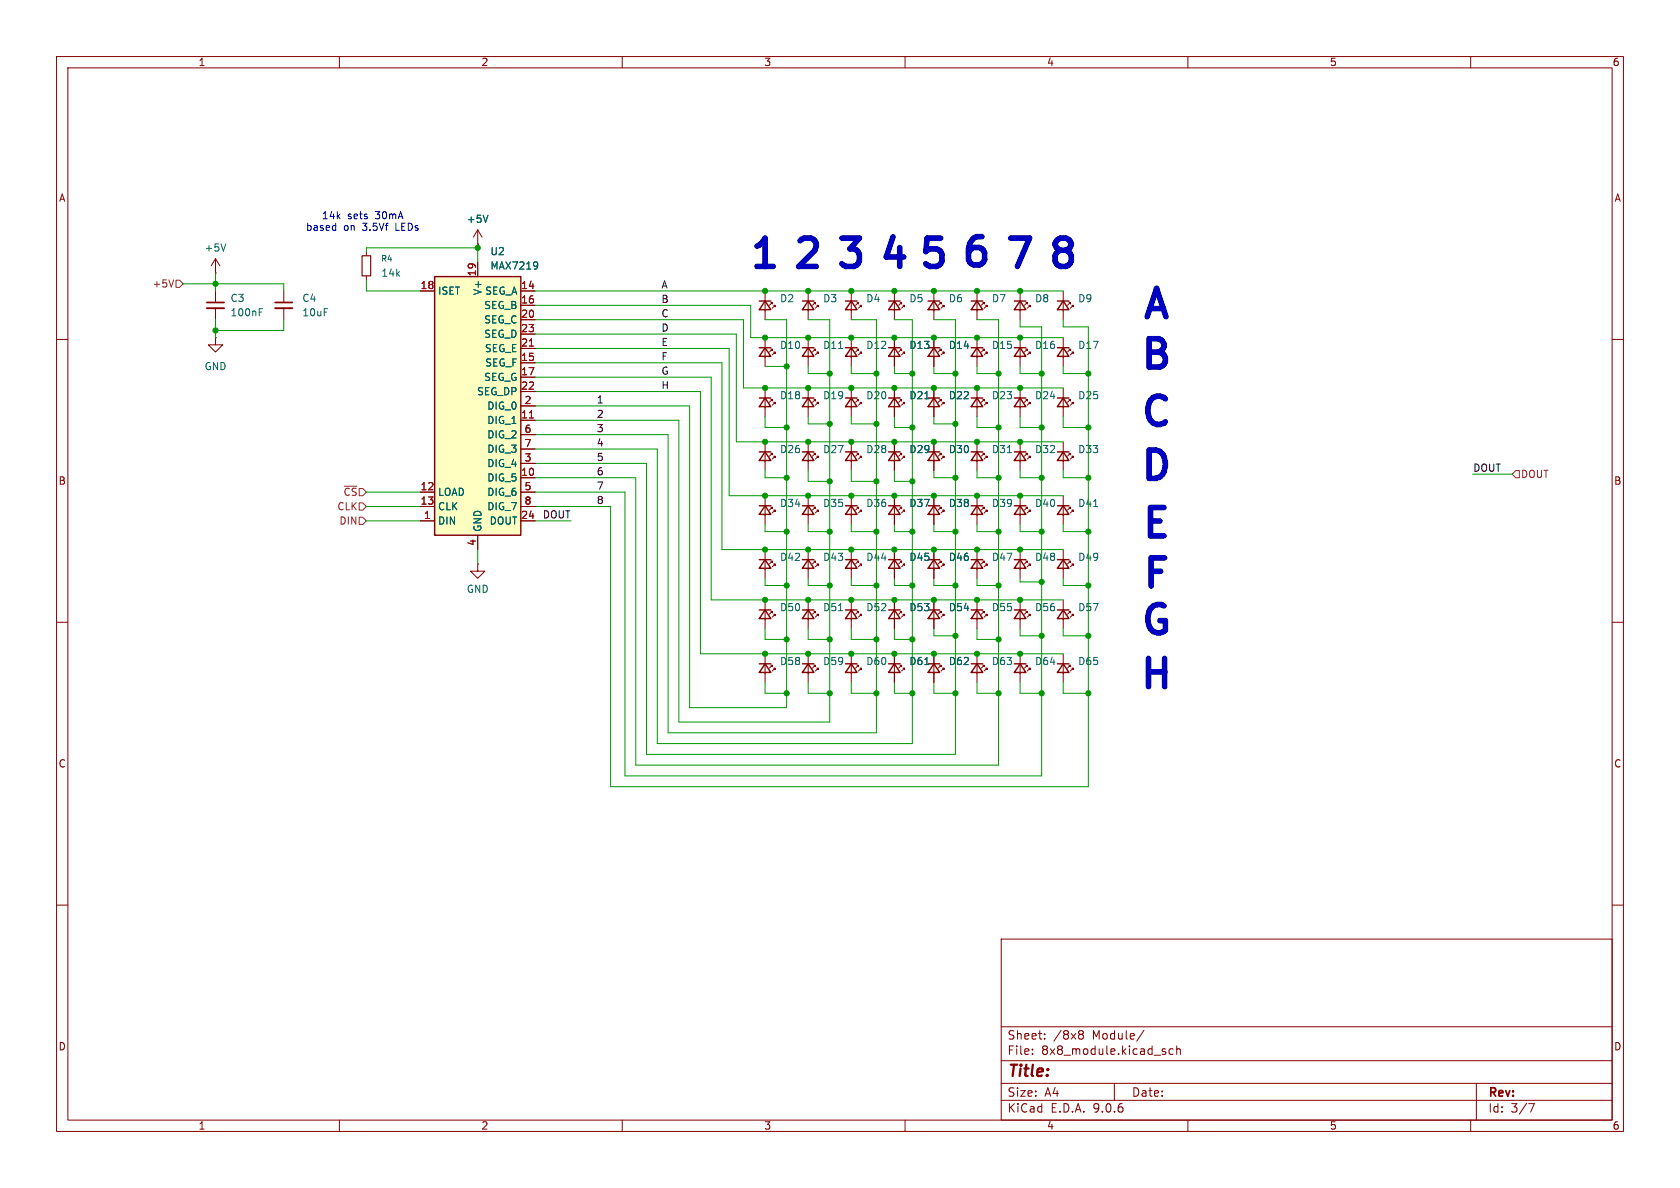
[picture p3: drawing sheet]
<svg xmlns="http://www.w3.org/2000/svg" width="297mm" height="210mm" viewBox="0 0 297 210" stroke-linecap="round" stroke-linejoin="round" font-family="sans-serif">
<g fill="none" stroke="#840000" stroke-width=".18">
<path d="M10 10h277v190h-277zM12 12h273v186h-273zM60 10v2M110 10v2M160 10v2M210 10v2M260 10v2M38.1 48.3h.1M38.1 45.7l-.8 1.3M38.1 45.7l.8 1.3M38.1 45.7v2.6M50.2 51.4v2.1"/>
<path d="M50.2 54.5v2M150.5 51.4v5.1M150.5 59.7v5.1M151.5 53.5h.3v.2v-.2l-.5 .5M152 54h.3v.2v-.2l-.5 .5M158.1 51.4v5.1M158.1 59.7v5.1M159.1 53.5h.3v.2v-.2l-.5 .5M159.6 54h.3v.2v-.2l-.5 .5M188 51.4v5.1M188 59.7v5.1M189 53.5h.2v.2v-.2l-.5 .5"/>
<path d="M189.5 54h.2v.2v-.2l-.5 .5M10 60h2M150.5 68.6v5.1M150.5 78.1v5.1M151.5 61.7h.3v.3v-.3l-.5 .5M151.5 70.6h.3v.3v-.3l-.5 .5M152 62.2h.3v.3v-.3l-.5 .5M152 71.1h.3v.3v-.3l-.5 .5M158.1 68.6v5.1M158.1 78.1v5.1M159.1 70.6h.3v.3v-.3l-.5 .5M159.1 61.7h.3v.3v-.3l-.5 .5"/>
<path d="M159.6 71.1h.3v.3v-.3l-.5 .5M159.6 62.2h.3v.3v-.3l-.5 .5M165.1 78.1v5.1M189 61.7h.2v.3v-.3l-.5 .5M189.5 62.2h.2v.3v-.3l-.5 .5M285 60h2M84.5 99.7v1.3h1.2l-1.2 1.2-1.3-1.2h1.3M84.5 99.7h.1M135.3 87.6v5.1M135.3 97.2v5M136.3 99.2h.2v.2v-.2l-.5 .5M136.3 89.7h.2v.2v-.2l-.5 .5"/>
<path d="M136.8 99.7h.2v.2v-.2l-.5 .5M136.8 90.2h.2v.2v-.2l-.5 .5M142.9 87.6v5.1M142.9 97.2v5M143.9 99.2h.2v.2v-.2l-.5 .5M143.9 89.7h.2v.2v-.2l-.5 .5M144.4 99.7h.3v.2v-.2l-.6 .5M144.4 90.2h.3v.2v-.2l-.6 .5M150.5 87.6v5.1M150.5 97.2v5M151.5 89.7h.3v.2v-.2l-.5 .5M151.5 99.2h.3v.2v-.2l-.5 .5"/>
<path d="M151.5 80.1h.3v.3v-.3l-.5 .5M152 90.2h.3v.2v-.2l-.5 .5M152 99.7h.3v.2v-.2l-.5 .5M152 80.6h.3v.3v-.3l-.5 .6M158.1 87.6v5.1M158.1 97.2v5M159.1 99.2h.3v.2v-.2l-.5 .5M159.1 89.7h.3v.2v-.2l-.5 .5M159.1 80.1h.3v.3v-.3l-.5 .5M159.6 99.7h.3v.2v-.2l-.5 .5M159.6 90.2h.3v.2v-.2l-.5 .5M159.6 80.6h.3v.3v-.3l-.5 .6"/>
<path d="M166.1 80.1h.3v.3v-.3l-.5 .5M166.6 80.6h.3v.3v-.3l-.5 .6M172.7 97.2v5M173.7 99.2h.3v.2v-.2l-.5 .5M174.2 99.7h.3v.2v-.2l-.5 .5M180.3 87.6v5.1M180.3 97.2v5M181.4 99.2h.2v.2v-.2l-.5 .5M181.4 89.7h.2v.2v-.2l-.5 .5M181.9 99.7h.2v.2v-.2l-.5 .5M181.9 90.2h.2v.2v-.2l-.5 .5M188 87.6v5.1"/>
<path d="M189 89.7h.2v.2v-.2l-.5 .5M189.5 90.2h.2v.2v-.2l-.5 .5M10 110h2M172.7 106v5.1M173.7 108.1h.3v.2v-.2l-.5 .5M174.2 108.6h.3v.2v-.2l-.5 .5M180.3 106v5.1M180.3 115.6v5.1M181.4 108.1h.2v.2v-.2l-.5 .5M181.4 117.6h.2v.3v-.3l-.5 .5M181.9 108.6h.2v.2v-.2l-.5 .5M181.9 118.1h.2v.3v-.3l-.5 .5"/>
<path d="M188 106v5.1M188 115.6v5.1M189 108.1h.2v.2v-.2l-.5 .5M189 117.6h.2v.3v-.3l-.5 .5M189.5 108.6h.2v.2v-.2l-.5 .5M189.5 118.1h.2v.3v-.3l-.5 .5M285 110h2M10 160h2M177 166h108v32h-108zM285 160h2M60 198v2M110 198v2"/>
<path d="M160 198v2M177 194.5h108M177 191.5h108M177 187.5h108M177 181.5h108M182.5 186.3v.1M182.5 185.5v.1M184.7 183.6v.1M184.7 182.8v.1M190.8 182.8h.2M190.8 182.3l.4-.1 .3 .1v.3l-.3 .2M191 182.8h.2"/>
<path d="M191 182.8l-.2 .1M191.2 182.8l.3 .3v.5l-.3 .1-.4-.1M197 191.5v3M202.2 182.1l-1.2 2M205.9 185.9l.2 .2-.2 .3M205.9 185.4l.1 .1M207.4 185.5l-.4-.1-.3 .3v.4l.1 .2h.6M208 185.5l.2-.1 .4 .1 .1 .9M208 184.9v1.5M210 198v2M260 198v2M261 191.5v6.5"/>
<path d="M270.2 195.1h1l-.6 1.5"/>
</g>
<g fill="none" stroke="#840000" stroke-width=".25">
<path d="M149.5 53.2h2M150.5 53.2l1 1.5h-2zM157.1 53.2h2M158.1 53.2l1 1.5h-2zM186.9 53.2h2.1M188 53.2l1 1.5h-2.1zM149.5 79.9h2M149.5 61.5h2M149.5 70.4h2M150.5 61.5l1 1.5h-2zM150.5 70.4l1 1.5h-2zM150.5 79.9l1 1.5h-2z"/>
<path d="M157.1 79.9h2M157.1 61.5h2M157.1 70.4h2M158.1 70.4l1 1.5h-2zM158.1 61.5l1 1.5h-2zM158.1 79.9l1 1.5h-2zM164.1 79.9h2M165.1 79.9l1 1.5h-2zM186.9 61.5h2.1M188 61.5l1 1.5h-2.1zM134.2 98.9h2.1M134.2 89.4h2.1"/>
<path d="M135.3 98.9l1 1.6h-2.1zM135.3 89.4l1 1.5h-2.1zM141.9 98.9h2M141.9 89.4h2M142.9 98.9l1 1.6h-2zM142.9 89.4l1 1.5h-2zM149.5 98.9h2M149.5 89.4h2M150.5 89.4l1 1.5h-2zM150.5 98.9l1 1.6h-2zM157.1 98.9h2M157.1 89.4h2"/>
<path d="M158.1 98.9l1 1.6h-2zM158.1 89.4l1 1.5h-2zM171.7 98.9h2M172.7 98.9l1 1.6h-2zM179.3 98.9h2.1M179.3 89.4h2.1M180.3 98.9l1.1 1.6h-2.1zM180.3 89.4l1.1 1.5h-2.1zM186.9 89.4h2.1M188 89.4l1 1.5h-2.1zM171.7 107.8h2M172.7 107.8l1 1.5h-2z"/>
<path d="M179.3 107.8h2.1M179.3 117.3h2.1M180.3 107.8l1.1 1.5h-2.1zM180.3 117.3l1.1 1.6h-2.1zM186.9 107.8h2.1M186.9 117.3h2.1M188 107.8l1 1.5h-2.1zM188 117.3l1 1.6h-2.1z"/>
</g>
<path d="M39.9 43.1l-.4 1.3M163.5 70.5h.7M193.3 89.5h.8" fill="none" stroke="#006464" stroke-width=".18"/>
<path d="M48.6 53.5h3.1" fill="none" stroke="#840000" stroke-width=".3"/>
<path d="M48.6 54.5h3.1" fill="none" stroke="#840000" stroke-width=".33"/>
<path d="M76.8 48.9h15.3v45.7h-15.3z" fill="#ffffc2"/>
<g fill="none" stroke="#840000" stroke-width=".25">
<path d="M76.8 48.9h15.3v45.7h-15.3zM134.2 53.2h2.1M135.3 53.2l1 1.5h-2.1zM141.9 53.2h2M142.9 53.2l1 1.5h-2zM164.1 53.2h2M165.1 53.2l1 1.5h-2zM171.7 53.2h2M172.7 53.2l1 1.5h-2zM179.3 53.2h2.1M180.3 53.2l1.1 1.5h-2.1zM134.2 79.9h2.1"/>
<path d="M134.2 70.4h2.1M134.2 61.5h2.1M135.3 79.9l1 1.5h-2.1zM135.3 61.5l1 1.5h-2.1zM135.3 70.4l1 1.5h-2.1zM141.9 79.9h2M141.9 70.4h2M141.9 61.5h2M142.9 79.9l1 1.5h-2zM142.9 70.4l1 1.5h-2zM142.9 61.5l1 1.5h-2zM164.1 70.4h2"/>
<path d="M164.1 61.5h2M165.1 61.5l1 1.5h-2zM165.1 70.4l1 1.5h-2zM171.7 79.9h2M171.7 70.4h2M171.7 61.5h2M172.7 70.4l1 1.5h-2zM172.7 61.5l1 1.5h-2zM172.7 79.9l1 1.5h-2zM179.3 79.9h2.1M179.3 70.4h2.1M179.3 61.5h2.1"/>
<path d="M180.3 70.4l1.1 1.5h-2.1zM180.3 79.9l1.1 1.5h-2.1zM180.3 61.5l1.1 1.5h-2.1zM186.9 79.9h2.1M186.9 70.4h2.1M188 79.9l1 1.5h-2.1zM188 70.4l1 1.5h-2.1zM164.1 98.9h2M164.1 89.4h2M165.1 98.9l1 1.6h-2zM165.1 89.4l1 1.5h-2zM171.7 89.4h2"/>
<path d="M172.7 89.4l1 1.5h-2zM186.9 98.9h2.1M188 98.9l1 1.6h-2.1zM134.2 117.3h2.1M134.2 107.8h2.1M135.3 117.3l1 1.6h-2.1zM135.3 107.8l1 1.5h-2.1zM141.9 117.3h2M141.9 107.8h2M142.9 107.8l1 1.5h-2zM142.9 117.3l1 1.6h-2zM149.5 117.3h2"/>
<path d="M149.5 107.8h2M150.5 117.3l1 1.6h-2zM150.5 107.8l1 1.5h-2zM157.1 117.3h2M157.1 107.8h2M158.1 107.8l1 1.5h-2zM158.1 117.3l1 1.6h-2zM164.1 117.3h2M164.1 107.8h2M165.1 117.3l1 1.6h-2zM165.1 107.8l1 1.5h-2zM171.7 117.3h2"/>
<path d="M172.7 117.3l1 1.6h-2z"/>
</g>
<g fill="none" stroke="#840000" stroke-width=".18">
<path d="M38.1 59.7v1.3h1.3l-1.3 1.2-1.3-1.2h1.3M38.1 59.7h.1M38.1 51.4v2.1M38.1 54.5v2M64.8 44.5v.7M64.8 48.8v.7M74.3 51.4h2.5M84.5 43.2h.1M84.5 40.6v2.6M84.5 46.4v2.5M84.5 40.6l-.8 1.3M84.5 40.6l.7 1.3"/>
<path d="M92.1 51.4h2.5M92.1 54h2.5M92.1 56.5h2.5M92.1 59.1h2.5M135.3 51.4v5.1M135.3 59.7v5.1M136.3 53.5h.2v.2v-.2l-.5 .5M136.8 54h.2v.2v-.2l-.5 .5M142.9 51.4v5.1M142.9 59.7v5.1M143.9 53.5h.2v.2v-.2l-.5 .5M144.4 54h.3v.2v-.2l-.6 .5"/>
<path d="M158.1 59.7v1.8M165.1 51.4v5.1M165.1 59.7v5.1M166.1 53.5h.3v.2v-.2l-.5 .5M166.6 54h.3v.2v-.2l-.5 .5M172.7 51.4v5.1M172.7 59.7v5.1M173.7 53.5h.3v.2v-.2l-.5 .5M174.2 54h.3v.2v-.2l-.5 .5M180.3 51.4v5.1M180.3 59.7v5.1M181.4 53.5h.2v.2v-.2l-.5 .5"/>
<path d="M181.9 54h.2v.2v-.2l-.5 .5M92.1 61.6h2.5M92.1 64.1h2.5M92.1 66.7h2.5M92.1 69.2h2.5M92.1 71.8h2.5M92.1 74.3h2.5M92.1 76.8h2.5M92.1 79.4h2.5M135.3 68.6v5.1M135.3 78.1v5.1M136.3 61.7h.2v.3v-.3l-.5 .5"/>
<path d="M136.3 70.6h.2v.3v-.3l-.5 .5M136.8 62.2h.2v.3v-.3l-.5 .5M136.8 71.1h.2v.3v-.3l-.5 .5M142.9 68.6v5.1M142.9 78.1v5.1M143.9 70.6h.2v.3v-.3l-.5 .5M143.9 61.7h.2v.3v-.3l-.5 .5M144.4 71.1h.3v.3v-.3l-.6 .5M144.4 62.2h.3v.3v-.3l-.6 .5M158.1 63v1.8M158.1 68.6v1.8M158.1 71.9v1.8"/>
<path d="M158.1 78.1v1.8M165.1 68.6v5.1M165.1 78.1v1.8M166.1 61.7h.3v.3v-.3l-.5 .5M166.1 70.6h.3v.3v-.3l-.5 .5M166.6 62.2h.3v.3v-.3l-.5 .5M166.6 71.1h.3v.3v-.3l-.5 .5M172.7 68.6v5.1M172.7 78.1v5.1M173.7 70.6h.3v.3v-.3l-.5 .5M173.7 61.7h.3v.3v-.3l-.5 .5M174.2 71.1h.3v.3v-.3l-.5 .5"/>
<path d="M174.2 62.2h.3v.3v-.3l-.5 .5M180.3 68.6v5.1M180.3 78.1v5.1M181.4 70.6h.2v.3v-.3l-.5 .5M181.4 61.7h.2v.3v-.3l-.5 .5M181.9 71.1h.2v.3v-.3l-.5 .5M181.9 62.2h.2v.3v-.3l-.5 .5M188 68.6v5.1M188 78.1v5.1M189 70.6h.2v.3v-.3l-.5 .5M189.5 71.1h.2v.3v-.3l-.5 .5M74.3 87h2.5"/>
<path d="M74.3 89.5h2.5M74.3 92.1h2.5M84.5 94.6v2.6M92.1 87h2.5M92.1 89.5h2.5M92.1 92.1h2.5M92.1 81.9h2.5M92.1 84.5h2.5M136.3 80.1h.2v.3v-.3l-.5 .5M136.8 80.6h.2v.3v-.3l-.5 .6M143.9 80.1h.2v.3v-.3l-.5 .5M144.4 80.6h.3v.3v-.3l-.6 .6"/>
<path d="M158.1 81.4v1.8M158.1 87.6v1.8M158.1 90.9v1.8M158.1 97.2v1.7M165.1 81.4v1.8M165.1 87.6v5.1M165.1 97.2v5M166.1 99.2h.3v.2v-.2l-.5 .5M166.1 89.7h.3v.2v-.2l-.5 .5M166.6 99.7h.3v.2v-.2l-.5 .5M166.6 90.2h.3v.2v-.2l-.5 .5M172.7 87.6v5.1"/>
<path d="M173.7 89.7h.3v.2v-.2l-.5 .5M173.7 80.1h.3v.3v-.3l-.5 .5M174.2 90.2h.3v.2v-.2l-.5 .5M174.2 80.6h.3v.3v-.3l-.5 .6M181.4 80.1h.2v.3v-.3l-.5 .5M181.9 80.6h.2v.3v-.3l-.5 .6M188 97.2v5M189 80.1h.2v.3v-.3l-.5 .5M189 99.2h.2v.2v-.2l-.5 .5M189.5 80.6h.2v.3v-.3l-.5 .6M189.5 99.7h.2v.2v-.2l-.5 .5M135.3 106v5.1"/>
<path d="M135.3 115.6v5.1M136.3 117.6h.2v.3v-.3l-.5 .5M136.3 108.1h.2v.2v-.2l-.5 .5M136.8 118.1h.2v.3v-.3l-.5 .5M136.8 108.6h.2v.2v-.2l-.5 .5M142.9 106v5.1M142.9 115.6v5.1M143.9 108.1h.2v.2v-.2l-.5 .5M143.9 117.6h.2v.3v-.3l-.5 .5M144.4 108.6h.3v.2v-.2l-.6 .5M144.4 118.1h.3v.3v-.3l-.6 .5M150.5 106v5.1"/>
<path d="M150.5 115.6v5.1M151.5 117.6h.3v.3v-.3l-.5 .5M151.5 108.1h.3v.2v-.2l-.5 .5M152 118.1h.3v.3v-.3l-.5 .5M152 108.6h.3v.2v-.2l-.5 .5M158.1 100.5v1.7M158.1 106v5.1M158.1 115.6v5.1M159.1 108.1h.3v.2v-.2l-.5 .5M159.1 117.6h.3v.3v-.3l-.5 .5M159.6 108.6h.3v.2v-.2l-.5 .5M159.6 118.1h.3v.3v-.3l-.5 .5"/>
<path d="M165.1 106v5.1M165.1 115.6v5.1M166.1 117.6h.3v.3v-.3l-.5 .5M166.1 108.1h.3v.2v-.2l-.5 .5M166.6 118.1h.3v.3v-.3l-.5 .5M166.6 108.6h.3v.2v-.2l-.5 .5M172.7 115.6v5.1M173.7 117.6h.3v.3v-.3l-.5 .5M174.2 118.1h.3v.3v-.3l-.5 .5"/>
</g>
<path d="M93.6 61.2h.7M93.6 73.9h.7" fill="none" stroke="#a90000" stroke-width=".18"/>
<path d="M86.3 38l-.5 1.3M45.8 55.2h.5M45.8 54.6h.6M94.8 46.3l.2 .1a1.07 1.07 0 0 1-.1 1M95.1 46.8l-.3 .3M148.2 61.6h.8M163.5 70.5h.7M178.1 80h.7M148.2 108h.8M163.5 117.5h.7" fill="none" stroke="#006464" stroke-width=".18"/>
<path d="M64 45.2h1.5v3.6h-1.5z" fill="none" stroke="#840000" stroke-width=".2"/>
<path d="M36.6 53.5h3" fill="none" stroke="#840000" stroke-width=".3"/>
<path d="M36.6 54.5h3" fill="none" stroke="#840000" stroke-width=".33"/>
<path d="M30.7 49.5l-.4 1.2M31.1 49.5h.6l.7 .7-.7 .6h-.6zM63.5 88.9h.6l.7 .6-.7 .7h-.6zM63.5 91.4h.6l.7 .7-.7 .6h-.6zM268 83.2h.6v1.3h-.6l-.7-.7z" fill="none" stroke="#725600" stroke-width=".18"/>
<g fill="none" stroke="#009600" stroke-width=".18">
<path d="M32.4 50.2h17.8v1.2M38.1 48.3v3.1M38.1 56.5v3.2M50.2 56.5v1.9h-12.1M64.8 49.5v1.9h9.5M84.5 43.8h-19.7v.7M84.5 43.2v3.2M94.6 51.4h93.4M94.6 56.5h36.8v12.1h56.6M94.6 59.1h35.6v19h57.8M94.6 54h38.1v5.7h55.3M135.3 56.5h3.8v68.6h-17.2v-53.3h-27.3"/>
<path d="M142.9 56.5h3.8v71.1h-26.7v-53.3h-25.4M150.5 56.5h4.4v73h-36.8v-52.7h-23.5M158.1 56.5h3.2v74.9h-45.1v-52h-21.6M165.1 56.5h3.8v76.9h-54.6v-51.5h-19.7M172.7 56.5h3.8v78.8h-64.1v-50.8h-17.8M180.3 56.5v1.3h3.8v79.4h-73.6v-50.2h-15.9M188 56.5v1.3h4.4v81.3h-84.5v-49.6h-13.3M94.6 64.1h33v33.1h60.4M94.6 61.6h34.3v26h59.1M94.6 66.7h31.1v39.3h62.3M94.6 69.2h29.2v46.4h64.2M135.3 64.8h3.8"/>
<path d="M135.3 73.7v1.9h3.8M142.9 64.8v1.2h3.8M142.9 73.7v1.2h3.8M150.5 64.8v1.2h4.4M150.5 73.7v1.2h4.4M158.1 64.8v1.2h3.2M158.1 73.7v1.9h3.2M165.1 64.8v1.2h3.8M165.1 73.7v1.2h3.8M172.7 64.8v1.2h3.8M172.7 73.7v1.9h3.8M180.3 64.8v1.2h3.8"/>
<path d="M180.3 73.7v1.9h3.8M188 64.8v1.2h4.4M188 73.7v1.9h4.4M64.8 87h9.5M64.8 89.5h9.5M64.8 92.1h9.5M84.5 97.2v2.5M94.6 92.1h6.4M135.3 92.7v1.3h3.8M135.3 83.2v1.3h3.8M142.9 92.7v1.3h3.8M142.9 83.2v1.9h3.8"/>
<path d="M150.5 92.7v1.3h4.4M150.5 83.2v1.9h4.4M158.1 92.7v1.3h3.2M158.1 83.2v1.9h3.2M165.1 92.7v1.3h3.8M165.1 83.2v1.3h3.8M172.7 92.7v1.3h3.8M172.7 83.2v1.3h3.8M180.3 92.7v1.3h3.8M180.3 83.2v1.3h3.8M188 92.7v1.3h4.4M188 83.2v1.3h4.4"/>
<path d="M260.3 83.8h7M135.3 102.2v1.3h3.8M135.3 111.1v1.9h3.8M142.9 102.2v1.3h3.8M142.9 111.1v1.9h3.8M150.5 102.2v1.3h4.4M150.5 111.1v1.9h4.4M158.1 102.2v1.3h3.2M158.1 111.1v1.9h3.2M165.1 102.2v1.3h3.8M165.1 111.1v1.3h3.8M172.7 102.2v1.3h3.8"/>
<path d="M172.7 111.1v1.9h3.8M180.3 102.2v.7h3.8M180.3 111.1v1.3h3.8M188 102.2v1.3h4.4M188 111.1v1.3h4.4M135.3 120.7v1.9h3.8M142.9 120.7v1.9h3.8M150.5 120.7v1.9h4.4M158.1 120.7v1.9h3.2M165.1 120.7v1.9h3.8M172.7 120.7v1.9h3.8M180.3 120.7v1.9h3.8"/>
<path d="M188 120.7v1.9h4.4"/>
</g>
<path d="M59.2 39.9h.2M59.4 39.5v1.2M59.4 40.7h-.2" fill="none" stroke="#0000c2" stroke-width=".18"/>
<g fill="#009600" stroke="#009600" stroke-width=".18">
<circle cx="192.4" cy="103.5" r=".46"/>
<circle cx="192.4" cy="94" r=".46"/>
<circle cx="176.5" cy="84.5" r=".46"/>
<circle cx="176.5" cy="94" r=".46"/>
<circle cx="180.3" cy="97.2" r=".46"/>
<circle cx="176.5" cy="103.5" r=".46"/>
<circle cx="180.3" cy="106" r=".46"/>
<circle cx="184.1" cy="112.4" r=".46"/>
<circle cx="180.3" cy="115.6" r=".46"/>
<circle cx="184.1" cy="102.9" r=".46"/>
<circle cx="192.4" cy="122.6" r=".46"/>
<circle cx="192.4" cy="112.4" r=".46"/>
<circle cx="184.1" cy="122.6" r=".46"/>
<circle cx="184.1" cy="84.5" r=".46"/>
<circle cx="184.1" cy="94" r=".46"/>
<circle cx="192.4" cy="75.6" r=".46"/>
<circle cx="192.4" cy="84.5" r=".46"/>
<circle cx="192.4" cy="66" r=".46"/>
<circle cx="180.3" cy="87.6" r=".46"/>
<circle cx="184.1" cy="75.6" r=".46"/>
<circle cx="184.1" cy="66" r=".46"/>
<circle cx="180.3" cy="78.1" r=".46"/>
<circle cx="176.5" cy="75.6" r=".46"/>
<circle cx="172.7" cy="68.6" r=".46"/>
<circle cx="168.9" cy="66" r=".46"/>
<circle cx="176.5" cy="66" r=".46"/>
<circle cx="180.3" cy="51.4" r=".46"/>
<circle cx="168.9" cy="74.9" r=".46"/>
<circle cx="172.7" cy="78.1" r=".46"/>
<circle cx="180.3" cy="68.6" r=".46"/>
<circle cx="168.9" cy="112.4" r=".46"/>
<circle cx="165.1" cy="115.6" r=".46"/>
<circle cx="165.1" cy="106" r=".46"/>
<circle cx="172.7" cy="115.6" r=".46"/>
<circle cx="168.9" cy="122.6" r=".46"/>
<circle cx="176.5" cy="113" r=".46"/>
<circle cx="176.5" cy="122.6" r=".46"/>
<circle cx="168.9" cy="84.5" r=".46"/>
<circle cx="168.9" cy="94" r=".46"/>
<circle cx="172.7" cy="87.6" r=".46"/>
<circle cx="168.9" cy="103.5" r=".46"/>
<circle cx="165.1" cy="97.2" r=".46"/>
<circle cx="172.7" cy="97.2" r=".46"/>
<circle cx="146.7" cy="122.6" r=".46"/>
<circle cx="139.1" cy="122.6" r=".46"/>
<circle cx="154.9" cy="122.6" r=".46"/>
<circle cx="161.3" cy="122.6" r=".46"/>
<circle cx="165.1" cy="51.4" r=".46"/>
<circle cx="165.1" cy="59.7" r=".46"/>
<circle cx="172.7" cy="59.7" r=".46"/>
<circle cx="165.1" cy="78.1" r=".46"/>
<circle cx="165.1" cy="68.6" r=".46"/>
<circle cx="142.9" cy="115.6" r=".46"/>
<circle cx="139.1" cy="113" r=".46"/>
<circle cx="146.7" cy="113" r=".46"/>
<circle cx="135.3" cy="115.6" r=".46"/>
<circle cx="172.7" cy="51.4" r=".46"/>
<circle cx="150.5" cy="68.6" r=".46"/>
<circle cx="142.9" cy="68.6" r=".46"/>
<circle cx="150.5" cy="59.7" r=".46"/>
<circle cx="158.1" cy="51.4" r=".46"/>
<circle cx="150.5" cy="51.4" r=".46"/>
<circle cx="154.9" cy="66" r=".46"/>
<circle cx="158.1" cy="59.7" r=".46"/>
<circle cx="180.3" cy="59.7" r=".46"/>
<circle cx="142.9" cy="106" r=".46"/>
<circle cx="142.9" cy="97.2" r=".46"/>
<circle cx="135.3" cy="97.2" r=".46"/>
<circle cx="139.1" cy="94" r=".46"/>
<circle cx="139.1" cy="103.5" r=".46"/>
<circle cx="150.5" cy="97.2" r=".46"/>
<circle cx="146.7" cy="94" r=".46"/>
<circle cx="150.5" cy="106" r=".46"/>
<circle cx="146.7" cy="103.5" r=".46"/>
<circle cx="135.3" cy="106" r=".46"/>
<circle cx="150.5" cy="115.6" r=".46"/>
<circle cx="135.3" cy="51.4" r=".46"/>
<circle cx="161.3" cy="66" r=".46"/>
<circle cx="142.9" cy="87.6" r=".46"/>
<circle cx="135.3" cy="87.6" r=".46"/>
<circle cx="139.1" cy="64.8" r=".46"/>
<circle cx="154.9" cy="74.9" r=".46"/>
<circle cx="158.1" cy="68.6" r=".46"/>
<circle cx="150.5" cy="78.1" r=".46"/>
<circle cx="161.3" cy="103.5" r=".46"/>
<circle cx="161.3" cy="94" r=".46"/>
<circle cx="172.7" cy="106" r=".46"/>
<circle cx="158.1" cy="106" r=".46"/>
<circle cx="158.1" cy="97.2" r=".46"/>
<circle cx="154.9" cy="94" r=".46"/>
<circle cx="161.3" cy="113" r=".46"/>
<circle cx="158.1" cy="115.6" r=".46"/>
<circle cx="154.9" cy="103.5" r=".46"/>
<circle cx="154.9" cy="113" r=".46"/>
<circle cx="142.9" cy="59.7" r=".46"/>
<circle cx="142.9" cy="51.4" r=".46"/>
<circle cx="146.7" cy="66" r=".46"/>
<circle cx="139.1" cy="75.6" r=".46"/>
<circle cx="146.7" cy="74.9" r=".46"/>
<circle cx="139.1" cy="84.5" r=".46"/>
<circle cx="142.9" cy="78.1" r=".46"/>
<circle cx="135.3" cy="78.1" r=".46"/>
<circle cx="135.3" cy="59.7" r=".46"/>
<circle cx="84.5" cy="43.8" r=".46"/>
<circle cx="38.1" cy="58.4" r=".46"/>
<circle cx="38.1" cy="50.2" r=".46"/>
<circle cx="165.1" cy="87.6" r=".46"/>
<circle cx="154.9" cy="85.1" r=".46"/>
<circle cx="161.3" cy="85.1" r=".46"/>
<circle cx="161.3" cy="75.6" r=".46"/>
<circle cx="146.7" cy="85.1" r=".46"/>
<circle cx="150.5" cy="87.6" r=".46"/>
<circle cx="158.1" cy="78.1" r=".46"/>
<circle cx="158.1" cy="87.6" r=".46"/>
<circle cx="135.3" cy="68.6" r=".46"/>
</g>
<g font-size="7" fill="#0000c2">
<text x="131.9" y="48.8">1</text>
<text x="139.5" y="48.8">2</text>
<text x="147.1" y="48.8">3</text>
<text x="154.7" y="48.8">4</text>
<text x="161.7" y="48.8">5</text>
<text x="169.3" y="48.6">6</text>
<text x="177" y="48.8">7</text>
<text x="184.6" y="48.8">8</text>
<text x="201.3" y="57.7">A</text>
<text x="201" y="66.6">B</text>
<text x="201" y="76.8">C</text>
<text x="201" y="86.3">D</text>
<text x="201.2" y="96.5">E</text>
<text x="201.3" y="105.4">F</text>
<text x="201" y="113.6">G</text>
<text x="200.9" y="123.1">H</text>
</g>
<text font-size="2.8" fill="#840000" x="178" y="190.9">Title:</text>
<g font-size="2.1" fill="#840000">
<text x="178" y="184">Sheet:</text>
<text x="186.2" y="184">/8x8</text>
<text x="193.2" y="184">Module/</text>
<text x="178" y="186.7">File:</text>
<text x="184.1" y="186.7">8x8_module.kicad_sch</text>
<text x="178" y="196.9">KiCad</text>
<text x="178" y="194.1">Size:</text>
<text x="184.7" y="194.1">A4</text>
<text x="185.7" y="196.9">E.D.A.</text>
<text x="193.3" y="196.9">9.0.6</text>
<text x="200" y="194.1">Date:</text>
<text x="263" y="194.3">Rev:</text>
<text x="263" y="196.9">Id:</text>
<text x="267.1" y="196.9">3/7</text>
</g>
<g font-size="1.8" fill="#840000">
<text x="35" y="11.9">1</text>
<text x="85" y="11.9">2</text>
<text x="135" y="11.9">3</text>
<text x="185" y="11.9">4</text>
<text x="235" y="11.9">5</text>
<text x="285" y="11.9">6</text>
<text x="10.3" y="35.9">A</text>
<text x="285.3" y="35.9">A</text>
<text x="10.3" y="85.9">B</text>
<text x="285.3" y="85.9">B</text>
<text x="10.3" y="135.9">C</text>
<text x="285.3" y="135.9">C</text>
<text x="10.3" y="185.9">D</text>
<text x="285.3" y="185.9">D</text>
<text x="35" y="199.9">1</text>
<text x="85" y="199.9">2</text>
<text x="135" y="199.9">3</text>
<text x="185" y="199.9">4</text>
<text x="235" y="199.9">5</text>
<text x="285" y="199.9">6</text>
</g>
<g font-size="1.8" fill="#0000c2">
<text x="54" y="41">based</text>
<text x="56.8" y="39">14k</text>
<text x="60.7" y="41">on</text>
<text x="61.4" y="39">sets</text>
<text x="64.2" y="41">3.5Vf</text>
<text x="66.5" y="39">30mA</text>
<text x="70.2" y="41">LEDs</text>
</g>
<g font-size="1.8" fill="#006464">
<text x="82.4" y="39.6">+5V</text>
<text x="36.1" y="44.7">+5V</text>
<text x="86.6" y="47.9">MAX7219</text>
<text x="86.6" y="45.3">U2</text>
<text x="40.6" y="53.6">C3</text>
<text x="53.3" y="53.6">C4</text>
<text x="67.3" y="49.1">14k</text>
<text x="77.3" y="52.3">ISET</text>
<text x="85.3" y="52.3" transform="rotate(-90 85.3 52.3)">V+</text>
<text x="85.7" y="52.3">SEG_A</text>
<text x="137.8" y="53.6">D2</text>
<text x="145.4" y="53.6">D3</text>
<text x="153" y="53.6">D4</text>
<text x="160.7" y="53.6">D5</text>
<text x="167.6" y="53.6">D6</text>
<text x="175.3" y="53.6">D7</text>
<text x="182.9" y="53.6">D8</text>
<text x="190.5" y="53.6">D9</text>
<text x="40.6" y="56.1">100nF</text>
<text x="53.3" y="56.1">10uF</text>
<text x="85.5" y="54.8">SEG_B</text>
<text x="85.5" y="57.4">SEG_C</text>
<text x="85.5" y="59.9">SEG_D</text>
<text x="36.1" y="65.6">GND</text>
<text x="85.6" y="62.5">SEG_E</text>
<text x="85.7" y="65">SEG_F</text>
<text x="137.8" y="61.9">D10</text>
<text x="145.4" y="61.9">D11</text>
<text x="153" y="61.9">D12</text>
<text x="160.7" y="61.9">D13</text>
<text x="167.6" y="61.9">D14</text>
<text x="175.3" y="61.9">D15</text>
<text x="182.9" y="61.9">D16</text>
<text x="190.5" y="61.9">D17</text>
<text x="84.2" y="70.1">SEG_DP</text>
<text x="85.5" y="67.5">SEG_G</text>
<text x="137.8" y="70.8">D18</text>
<text x="145.4" y="70.8">D19</text>
<text x="153" y="70.8">D20</text>
<text x="160.7" y="70.8">D21</text>
<text x="167.6" y="70.8">D22</text>
<text x="175.3" y="70.8">D23</text>
<text x="182.9" y="70.8">D24</text>
<text x="190.5" y="70.8">D25</text>
<text x="86" y="72.6">DIG_0</text>
<text x="86" y="75.2">DIG_1</text>
<text x="86" y="77.7">DIG_2</text>
<text x="86" y="80.2">DIG_3</text>
<text x="86" y="82.8">DIG_4</text>
<text x="137.8" y="80.3">D26</text>
<text x="145.4" y="80.3">D27</text>
<text x="153" y="80.3">D28</text>
<text x="160.7" y="80.3">D29</text>
<text x="167.6" y="80.3">D30</text>
<text x="175.3" y="80.3">D31</text>
<text x="182.9" y="80.3">D32</text>
<text x="190.5" y="80.3">D33</text>
<text x="77.3" y="87.9">LOAD</text>
<text x="86" y="85.3">DIG_5</text>
<text x="86" y="87.9">DIG_6</text>
<text x="137.8" y="89.8">D34</text>
<text x="145.4" y="89.8">D35</text>
<text x="153" y="89.8">D36</text>
<text x="160.7" y="89.8">D37</text>
<text x="167.6" y="89.8">D38</text>
<text x="175.3" y="89.8">D39</text>
<text x="182.9" y="89.8">D40</text>
<text x="190.5" y="89.8">D41</text>
<text x="77.3" y="90.4">CLK</text>
<text x="77.3" y="92.9">DIN</text>
<text x="85.3" y="94.1" transform="rotate(-90 85.3 94.1)">GND</text>
<text x="86" y="90.4">DIG_7</text>
<text x="86.5" y="92.9">DOUT</text>
<text x="137.8" y="99.4">D42</text>
<text x="145.4" y="99.4">D43</text>
<text x="153" y="99.4">D44</text>
<text x="160.7" y="99.4">D45</text>
<text x="167.6" y="99.4">D46</text>
<text x="175.3" y="99.4">D47</text>
<text x="182.9" y="99.4">D48</text>
<text x="190.5" y="99.4">D49</text>
<text x="82.4" y="105">GND</text>
<text x="137.8" y="108.2">D50</text>
<text x="145.4" y="108.2">D51</text>
<text x="153" y="108.2">D52</text>
<text x="160.7" y="108.2">D53</text>
<text x="167.6" y="108.2">D54</text>
<text x="175.3" y="108.2">D55</text>
<text x="182.9" y="108.2">D56</text>
<text x="190.5" y="108.2">D57</text>
<text x="137.8" y="117.8">D58</text>
<text x="145.4" y="117.8">D59</text>
<text x="153" y="117.8">D60</text>
<text x="160.7" y="117.8">D61</text>
<text x="167.6" y="117.8">D62</text>
<text x="175.3" y="117.8">D63</text>
<text x="182.9" y="117.8">D64</text>
<text x="190.5" y="117.8">D65</text>
</g>
<g font-size="1.8" fill="#725600">
<text x="26.9" y="51">+5V</text>
<text x="60.6" y="87.9">~{CS}</text>
<text x="268.8" y="84.7">DOUT</text>
<text x="59.5" y="90.4">CLK</text>
<text x="59.9" y="92.9">DIN</text>
</g>
<g font-size="1.8" fill="#a90000">
<text x="74.3" y="51.2">18</text>
<text x="84.2" y="48.9" transform="rotate(-90 84.2 48.9)">19</text>
<text x="92" y="51.2">14</text>
<text x="92" y="53.7">16</text>
<text x="92" y="56.3">20</text>
<text x="92" y="58.8">23</text>
<text x="92" y="61.3">21</text>
<text x="92" y="63.9">15</text>
<text x="92" y="66.4">17</text>
<text x="92" y="69">22</text>
<text x="92.6" y="71.5">2</text>
<text x="92" y="74">11</text>
<text x="92.6" y="76.6">6</text>
<text x="92.6" y="79.1">7</text>
<text x="92.6" y="81.7">3</text>
<text x="74.3" y="86.7">12</text>
<text x="74.3" y="89.3">13</text>
<text x="92" y="84.2">10</text>
<text x="92.6" y="86.7">5</text>
<text x="92.6" y="89.3">8</text>
<text x="74.9" y="91.8">1</text>
<text x="92" y="91.8">24</text>
<text x="84.2" y="96.6" transform="rotate(-90 84.2 96.6)">4</text>
</g>
<g font-size="1.8" fill="#0f0f0f">
<text x="116.8" y="51.1">A</text>
<text x="116.8" y="53.6">B</text>
<text x="116.8" y="58.7">D</text>
<text x="116.8" y="56.2">C</text>
<text x="116.8" y="61.2">E</text>
<text x="116.8" y="63.8">F</text>
<text x="105.4" y="71.4">1</text>
<text x="116.8" y="66.3">G</text>
<text x="116.8" y="68.9">H</text>
<text x="105.4" y="76.5">3</text>
<text x="105.4" y="73.9">2</text>
<text x="105.4" y="81.6">5</text>
<text x="105.4" y="79">4</text>
<text x="260.3" y="83.5">DOUT</text>
<text x="105.4" y="86.6">7</text>
<text x="105.4" y="84.1">6</text>
<text x="105.4" y="89.2">8</text>
<text x="95.9" y="91.7">DOUT</text>
</g>
<text font-size="1.4" fill="#006464" x="67.3" y="46.5">R4</text>
</svg>
